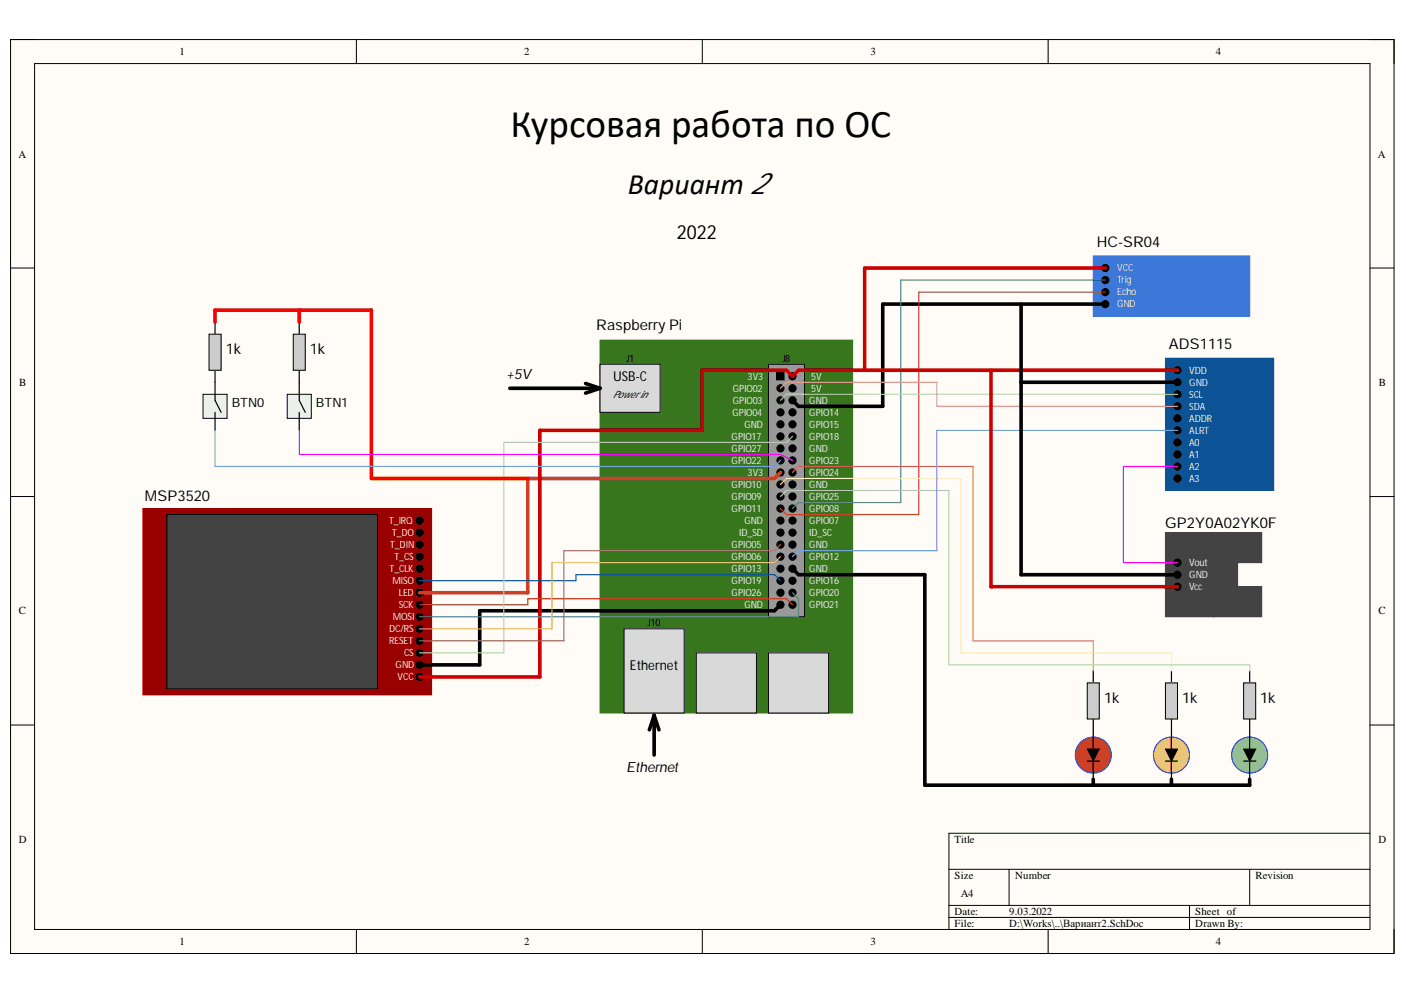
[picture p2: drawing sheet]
<svg xmlns="http://www.w3.org/2000/svg" width="297mm" height="210mm" viewBox="0 0 297 210" stroke-linecap="round" stroke-linejoin="round" font-family="sans-serif">
<path d="M2.2 8.4h292.3v192.9h-292.3z" fill-rule="evenodd" fill="#fffcf8"/>
<path d="M2.2 8.4h292.3v192.9h-292.3z" fill="none" stroke="#000" stroke-width=".21"/>
<path d="M7.3 13.4h282.1v182.9h-282.1z" fill-rule="evenodd" fill="#fffcf8"/>
<g fill="none" stroke="#000" stroke-width=".21">
<path d="M2.2 8.3h5.1M7.3 13.4h282.1v182.9h-282.1zM75.3 8.3v5.1M148.4 8.3v5.1M221.4 8.4v5M289.4 8.4h5.1v5M2.2 56.6h5.1M289.4 56.6h5.1M2.2 104.9h5.1M289.4 104.9h5.1M2.2 153.1h5.1M289.4 153.1h5.1"/>
<path d="M289.4 176h-88.9v20.3M75.3 196.3v5M148.4 196.3v5M200.5 183.6h88.9M200.5 191.2h88.9M200.5 193.7h88.9M213.2 183.6v7.6M221.4 196.3v5M251.3 191.2v5.1M264 183.6v7.6M294.5 196.3v5"/>
</g>
<path d="M126.8 71.8h53.3v78.8h-53.3z" fill-rule="evenodd" fill="#38761d"/>
<path d="M126.8 71.8h53.3v78.8h-53.3z" fill="none" stroke="#38761d" stroke-width=".21"/>
<path d="M162.3 76.9h7.7v53.3h-7.7z" fill-rule="evenodd" fill="#999"/>
<g fill="none" stroke="#000" stroke-width=".21">
<path d="M162.3 76.9h7.7v53.3h-7.7zM164.1 78.7h1.5v1.5h-1.5z"/>
<circle cx="167.4" cy="79.5" r=".76"/>
<circle cx="164.9" cy="84.5" r=".76"/>
<circle cx="164.9" cy="94.7" r=".76"/>
<circle cx="164.9" cy="87.1" r=".76"/>
<circle cx="164.9" cy="92.2" r=".76"/>
<circle cx="164.9" cy="99.8" r=".76"/>
<circle cx="164.9" cy="97.2" r=".76"/>
<circle cx="164.9" cy="82" r=".76"/>
<circle cx="164.9" cy="89.6" r=".76"/>
<circle cx="167.4" cy="84.5" r=".76"/>
<circle cx="167.4" cy="94.7" r=".76"/>
<circle cx="167.4" cy="87.1" r=".76"/>
<circle cx="167.4" cy="92.2" r=".76"/>
<circle cx="167.4" cy="99.8" r=".76"/>
<circle cx="167.4" cy="97.2" r=".76"/>
<circle cx="167.4" cy="82" r=".76"/>
<circle cx="167.4" cy="89.6" r=".76"/>
<circle cx="164.9" cy="112.5" r=".76"/>
<circle cx="164.9" cy="117.5" r=".76"/>
<circle cx="164.9" cy="102.3" r=".76"/>
<circle cx="164.9" cy="109.9" r=".76"/>
<circle cx="164.9" cy="107.4" r=".76"/>
<circle cx="164.9" cy="115" r=".76"/>
<circle cx="164.9" cy="104.8" r=".76"/>
<circle cx="167.4" cy="112.5" r=".76"/>
<circle cx="167.4" cy="117.5" r=".76"/>
<circle cx="167.4" cy="102.3" r=".76"/>
<circle cx="167.4" cy="109.9" r=".76"/>
<circle cx="167.4" cy="107.4" r=".76"/>
<circle cx="167.4" cy="115" r=".76"/>
<circle cx="167.4" cy="104.8" r=".76"/>
<circle cx="164.9" cy="120.1" r=".76"/>
<circle cx="164.9" cy="127.7" r=".76"/>
<circle cx="164.9" cy="125.2" r=".76"/>
<circle cx="164.9" cy="122.6" r=".76"/>
<circle cx="167.4" cy="120.1" r=".76"/>
<circle cx="167.4" cy="127.7" r=".76"/>
<circle cx="167.4" cy="125.2" r=".76"/>
<circle cx="167.4" cy="122.6" r=".76"/>
</g>
<g fill="#000">
<circle cx="167.4" cy="79.5" r=".76"/>
<circle cx="164.9" cy="84.5" r=".76"/>
<circle cx="164.9" cy="94.7" r=".76"/>
<circle cx="164.9" cy="87.1" r=".76"/>
<circle cx="164.9" cy="92.2" r=".76"/>
<circle cx="164.9" cy="99.8" r=".76"/>
<circle cx="164.9" cy="97.2" r=".76"/>
<circle cx="164.9" cy="82" r=".76"/>
<circle cx="164.9" cy="89.6" r=".76"/>
<circle cx="167.4" cy="84.5" r=".76"/>
<circle cx="167.4" cy="94.7" r=".76"/>
<circle cx="167.4" cy="87.1" r=".76"/>
<circle cx="167.4" cy="92.2" r=".76"/>
<circle cx="167.4" cy="99.8" r=".76"/>
<circle cx="167.4" cy="97.2" r=".76"/>
<circle cx="167.4" cy="82" r=".76"/>
<circle cx="167.4" cy="89.6" r=".76"/>
<circle cx="164.9" cy="112.5" r=".76"/>
<circle cx="164.9" cy="117.5" r=".76"/>
<circle cx="164.9" cy="102.3" r=".76"/>
<circle cx="164.9" cy="109.9" r=".76"/>
<circle cx="164.9" cy="107.4" r=".76"/>
<circle cx="164.9" cy="115" r=".76"/>
<circle cx="164.9" cy="104.8" r=".76"/>
<circle cx="167.4" cy="112.5" r=".76"/>
<circle cx="167.4" cy="117.5" r=".76"/>
<circle cx="167.4" cy="102.3" r=".76"/>
<circle cx="167.4" cy="109.9" r=".76"/>
<circle cx="167.4" cy="107.4" r=".76"/>
<circle cx="167.4" cy="115" r=".76"/>
<circle cx="167.4" cy="104.8" r=".76"/>
<circle cx="164.9" cy="120.1" r=".76"/>
<circle cx="164.9" cy="127.7" r=".76"/>
<circle cx="164.9" cy="125.2" r=".76"/>
<circle cx="164.9" cy="122.6" r=".76"/>
<circle cx="167.4" cy="120.1" r=".76"/>
<circle cx="167.4" cy="127.7" r=".76"/>
<circle cx="167.4" cy="125.2" r=".76"/>
<circle cx="167.4" cy="122.6" r=".76"/>
</g>
<path d="M164.1 78.7h1.5v1.5h-1.5z" fill-rule="evenodd" fill="#000"/>
<path d="M126.8 76.9h12.7v10.2h-12.7z" fill-rule="evenodd" fill="#d9d9d9"/>
<path d="M126.8 76.9h12.7v10.2h-12.7z" fill="none" stroke="#000" stroke-width=".21"/>
<path d="M131.8 132.8h12.8v17.8h-12.8z" fill-rule="evenodd" fill="#d9d9d9"/>
<path d="M131.8 132.8h12.8v17.8h-12.8z" fill="none" stroke="#000" stroke-width=".21"/>
<path d="M147.1 137.9h12.7v12.7h-12.7z" fill-rule="evenodd" fill="#d9d9d9"/>
<path d="M147.1 137.9h12.7v12.7h-12.7z" fill="none" stroke="#000" stroke-width=".21"/>
<path d="M162.3 137.9h12.8v12.7h-12.8z" fill-rule="evenodd" fill="#d9d9d9"/>
<path d="M162.3 137.9h12.8v12.7h-12.8z" fill="none" stroke="#000" stroke-width=".21"/>
<path d="M107.7 82h19.1M123.7 81l3.1 1M126.8 82l-3.1 1M138.2 151.1v8.3M138.2 151.1l-1 3M138.2 151.1l1 3" fill="none" stroke="#000" stroke-width=".76"/>
<path d="M231 54.1h33v12.7h-33z" fill-rule="evenodd" fill="#3c78d8"/>
<path d="M231 54.1h33v12.7h-33z" fill="none" stroke="#3c78d8" stroke-width=".21"/>
<g fill="#000">
<circle cx="233.5" cy="56.6" r=".76"/>
<circle cx="233.5" cy="59.1" r=".77"/>
<circle cx="233.5" cy="61.7" r=".76"/>
<circle cx="233.5" cy="64.2" r=".76"/>
</g>
<g fill="none" stroke="#000" stroke-width=".21">
<circle cx="233.5" cy="56.6" r=".76"/>
<circle cx="233.5" cy="59.1" r=".77"/>
<circle cx="233.5" cy="61.7" r=".76"/>
<circle cx="233.5" cy="64.2" r=".76"/>
</g>
<path d="M30.2 107.4h61v39.4h-61z" fill-rule="evenodd" fill="#900"/>
<path d="M30.2 107.4h61v39.4h-61z" fill="none" stroke="#900" stroke-width=".21"/>
<path d="M35.3 108.7h44.4v36.8h-44.4z" fill-rule="evenodd" fill="#434343"/>
<g fill="none" stroke="#000" stroke-width=".21">
<path d="M35.3 108.7h44.4v36.8h-44.4z"/>
<circle cx="88.6" cy="112.5" r=".76"/>
<circle cx="88.6" cy="117.5" r=".76"/>
<circle cx="88.6" cy="109.9" r=".76"/>
<circle cx="88.6" cy="115" r=".76"/>
<circle cx="88.6" cy="135.3" r=".76"/>
<circle cx="88.6" cy="120.1" r=".76"/>
<circle cx="88.6" cy="127.7" r=".76"/>
<circle cx="88.6" cy="132.8" r=".76"/>
<circle cx="88.6" cy="125.2" r=".76"/>
<circle cx="88.6" cy="130.2" r=".76"/>
<circle cx="88.6" cy="122.6" r=".76"/>
<circle cx="88.6" cy="137.9" r=".76"/>
<circle cx="88.6" cy="140.4" r=".76"/>
<circle cx="88.6" cy="142.9" r=".76"/>
</g>
<g fill="#000">
<circle cx="88.6" cy="112.5" r=".76"/>
<circle cx="88.6" cy="117.5" r=".76"/>
<circle cx="88.6" cy="109.9" r=".76"/>
<circle cx="88.6" cy="115" r=".76"/>
<circle cx="88.6" cy="135.3" r=".76"/>
<circle cx="88.6" cy="120.1" r=".76"/>
<circle cx="88.6" cy="127.7" r=".76"/>
<circle cx="88.6" cy="132.8" r=".76"/>
<circle cx="88.6" cy="125.2" r=".76"/>
<circle cx="88.6" cy="130.2" r=".76"/>
<circle cx="88.6" cy="122.6" r=".76"/>
<circle cx="88.6" cy="137.9" r=".76"/>
<circle cx="88.6" cy="140.4" r=".76"/>
<circle cx="88.6" cy="142.9" r=".76"/>
</g>
<path d="M233.5 64.2h-47v21.6h-17.8l-1.3-1.3M164.9 127.7l-1.3 1.3h-62.3v11.4h-12.7" fill="none" stroke="#000" stroke-width=".76"/>
<path d="M233.5 56.6h-50.8v21.6h-14l-1.3 1.3-1.2-1.3h-17.8v12.7h-34.3v52h-25.5" fill="none" stroke="#c00" stroke-width=".76"/>
<path d="M233.5 59.1h-43.2v47h-21.6l-1.3 1.3M167.4 125.2l1.3 1.2v3.8h-80.1" fill="none" stroke="#45818e" stroke-width=".25"/>
<path d="M233.5 61.7h-39.4v47h-27.9l-1.3-1.3M88.6 127.7h22.9v-1.3h54.7l1.2 1.3" fill="none" stroke="#b45f06" stroke-width=".25"/>
<path d="M164.9 99.8l-1.3 1.2h-52.1v24.2h-22.9" fill="none" stroke="#cc4125" stroke-width=".76"/>
<path d="M88.6 122.6h33.1v-1.2h41.9l1.3 1.2" fill="none" stroke="#0b5394" stroke-width=".25"/>
<path d="M167.4 92.2l-1.2 1.2h-59.8v44.5h-17.8" fill="none" stroke="#b6d7a8" stroke-width=".25"/>
<path d="M164.9 115l-1.3 1.3h-44.5v19h-30.5" fill="none" stroke="#a64d79" stroke-width=".25"/>
<path d="M164.9 117.5l-1.3 1.3h-47v14h-28" fill="none" stroke="#f1c232" stroke-width=".25"/>
<path d="M231 141.7v2.5M231 151.8v2.6" fill="none" stroke="#000" stroke-width=".25"/>
<path d="M229.7 144.2h2.5v7.6h-2.5z" fill-rule="evenodd" fill="#ccc"/>
<path d="M229.7 144.2h2.5v7.6h-2.5z" fill="none" stroke="#000" stroke-width=".21"/>
<path d="M247.5 141.7v2.5M247.5 151.8v2.6" fill="none" stroke="#000" stroke-width=".25"/>
<path d="M246.2 144.2h2.6v7.6h-2.6z" fill-rule="evenodd" fill="#ccc"/>
<path d="M246.2 144.2h2.6v7.6h-2.6z" fill="none" stroke="#000" stroke-width=".21"/>
<path d="M264 141.7v2.5M264 151.8v2.6" fill="none" stroke="#000" stroke-width=".25"/>
<path d="M262.7 144.2h2.6v7.6h-2.6z" fill-rule="evenodd" fill="#ccc"/>
<path d="M262.7 144.2h2.6v7.6h-2.6z" fill="none" stroke="#000" stroke-width=".21"/>
<circle cx="231" cy="159.4" r="3.8" fill="#cc4125"/>
<circle cx="231" cy="159.4" r="3.8" fill="none" stroke="#00f" stroke-width=".21"/>
<path d="M229.7 158.2h2.5l-1.2 2.5z" fill="#000"/>
<path d="M229.7 158.2h2.5l-1.2 2.5z" fill="none" stroke="#000" stroke-width=".21"/>
<path d="M231 154.4v3.8M229.7 160.7h2.5M231 160.7v3.8" fill="none" stroke="#000" stroke-width=".25"/>
<circle cx="247.5" cy="159.4" r="3.8" fill="#f1c232"/>
<circle cx="247.5" cy="159.4" r="3.8" fill="none" stroke="#00f" stroke-width=".21"/>
<path d="M246.2 158.2h2.6l-1.3 2.5z" fill="#000"/>
<path d="M246.2 158.2h2.6l-1.3 2.5z" fill="none" stroke="#000" stroke-width=".21"/>
<path d="M247.5 154.4v3.8M246.2 160.7h2.6M247.5 160.7v3.8" fill="none" stroke="#000" stroke-width=".25"/>
<circle cx="264" cy="159.4" r="3.8" fill="#93c47d"/>
<circle cx="264" cy="159.4" r="3.8" fill="none" stroke="#00f" stroke-width=".21"/>
<path d="M262.7 158.2h2.6l-1.3 2.5z" fill="#000"/>
<path d="M262.7 158.2h2.6l-1.3 2.5z" fill="none" stroke="#000" stroke-width=".21"/>
<path d="M264 154.4v3.8M262.7 160.7h2.6M264 160.7v3.8" fill="none" stroke="#000" stroke-width=".25"/>
<path d="M167.4 99.8l1.3-1.3h36.9v36.8h25.4v6.4" fill="none" stroke="#dd7e6b" stroke-width=".25"/>
<path d="M164.9 102.3l1.3-1.3h36.8v36.9h44.5v3.8" fill="none" stroke="#ffe599" stroke-width=".25"/>
<path d="M164.9 104.9l1.3-1.3h34.3v36.8h63.5v1.3" fill="none" stroke="#b6d7a8" stroke-width=".25"/>
<path d="M167.4 120.1l1.3 1.3h26.7v44.4h68.6v-1.3M231 164.5v1.3M247.5 164.5v1.3" fill="none" stroke="#000" stroke-width=".76"/>
<path d="M42.9 83.3h5.1v5h-5.1z" fill-rule="evenodd" fill="#efefef"/>
<path d="M42.9 83.3h5.1v5h-5.1z" fill="none" stroke="#000" stroke-width=".21"/>
<path d="M45.4 68v2.6M45.4 78.2v6.3l1.3 2.6M45.4 87.1v3.8" fill="none" stroke="#000" stroke-width=".25"/>
<path d="M44.2 70.6h2.5v7.6h-2.5z" fill-rule="evenodd" fill="#ccc"/>
<path d="M44.2 70.6h2.5v7.6h-2.5z" fill="none" stroke="#000" stroke-width=".21"/>
<path d="M60.7 83.3h5.1v5h-5.1z" fill-rule="evenodd" fill="#efefef"/>
<path d="M60.7 83.3h5.1v5h-5.1z" fill="none" stroke="#000" stroke-width=".21"/>
<path d="M63.2 68v2.6M63.2 78.2v6.3l1.3 2.6M63.2 87.1v3.8" fill="none" stroke="#000" stroke-width=".25"/>
<path d="M62 70.6h2.5v7.6h-2.5z" fill-rule="evenodd" fill="#ccc"/>
<path d="M62 70.6h2.5v7.6h-2.5z" fill="none" stroke="#000" stroke-width=".21"/>
<path d="M45.4 68v-2.5h33.1v35.5h33M63.2 65.5v2.5" fill="none" stroke="#f00" stroke-width=".76"/>
<path d="M45.4 90.9v7.6h118.2l1.3-1.3" fill="none" stroke="#6fa8dc" stroke-width=".25"/>
<path d="M63.2 90.9v5.1h101.7l2.5 1.2" fill="none" stroke="#f0f" stroke-width=".25"/>
<path d="M246.2 75.7h22.9v27.9h-22.9z" fill-rule="evenodd" fill="#0b5394"/>
<path d="M246.2 75.7h22.9v27.9h-22.9z" fill="none" stroke="#0b5394" stroke-width=".21"/>
<g fill="#000">
<circle cx="248.8" cy="78.2" r=".76"/>
<circle cx="248.8" cy="80.7" r=".76"/>
<circle cx="248.8" cy="96" r=".76"/>
<circle cx="248.8" cy="88.3" r=".76"/>
<circle cx="248.8" cy="85.8" r=".76"/>
<circle cx="248.8" cy="93.4" r=".76"/>
<circle cx="248.8" cy="98.5" r=".76"/>
<circle cx="248.8" cy="83.3" r=".76"/>
<circle cx="248.8" cy="90.9" r=".76"/>
<circle cx="248.8" cy="101" r=".76"/>
</g>
<g fill="none" stroke="#000" stroke-width=".21">
<circle cx="248.8" cy="78.2" r=".76"/>
<circle cx="248.8" cy="80.7" r=".76"/>
<circle cx="248.8" cy="96" r=".76"/>
<circle cx="248.8" cy="88.3" r=".76"/>
<circle cx="248.8" cy="85.8" r=".76"/>
<circle cx="248.8" cy="93.4" r=".76"/>
<circle cx="248.8" cy="98.5" r=".76"/>
<circle cx="248.8" cy="83.3" r=".76"/>
<circle cx="248.8" cy="90.9" r=".76"/>
<circle cx="248.8" cy="101" r=".76"/>
</g>
<path d="M182.7 78.2h66.1" fill="none" stroke="#c00" stroke-width=".76"/>
<path d="M215.7 64.2v16.5h33.1" fill="none" stroke="#000" stroke-width=".76"/>
<path d="M166.2 83.3l-1.3 1.2M166.2 83.3h82.6" fill="none" stroke="#b6d7a8" stroke-width=".25"/>
<path d="M164.9 82l1.3-1.3h31.7v5.1h50.9" fill="none" stroke="#ea9999" stroke-width=".25"/>
<path d="M248.8 90.9h-50.9v25.4h-29.2l-1.3 1.2" fill="none" stroke="#6d9eeb" stroke-width=".25"/>
<path d="M246.2 112.5h10.2v17.7h-10.2z" fill-rule="evenodd" fill="#434343"/>
<path d="M246.2 112.5h10.2v17.7h-10.2z" fill="none" stroke="#434343" stroke-width=".21"/>
<path d="M256.4 112.5h10.2v6.3h-10.2z" fill-rule="evenodd" fill="#434343"/>
<path d="M256.4 112.5h10.2v6.3h-10.2z" fill="none" stroke="#434343" stroke-width=".21"/>
<path d="M256.4 123.9h10.2v6.3h-10.2z" fill-rule="evenodd" fill="#434343"/>
<path d="M256.4 123.9h10.2v6.3h-10.2z" fill="none" stroke="#434343" stroke-width=".21"/>
<path d="M256.4 118.8h5.1v5.1h-5.1z" fill-rule="evenodd" fill="#434343"/>
<path d="M256.4 118.8h5.1v5.1h-5.1z" fill="none" stroke="#434343" stroke-width=".21"/>
<g fill="#000">
<circle cx="248.8" cy="118.8" r=".77"/>
<circle cx="248.8" cy="121.4" r=".76"/>
<circle cx="248.8" cy="123.9" r=".76"/>
</g>
<g fill="none" stroke="#000" stroke-width=".21">
<circle cx="248.8" cy="118.8" r=".77"/>
<circle cx="248.8" cy="121.4" r=".76"/>
<circle cx="248.8" cy="123.9" r=".76"/>
</g>
<path d="M209.4 78.2v45.7h39.4" fill="none" stroke="#c00" stroke-width=".76"/>
<path d="M215.7 80.7v40.7h33.1" fill="none" stroke="#000" stroke-width=".76"/>
<path d="M248.8 98.5h-11.5v20.3h11.5" fill="none" stroke="#f0f" stroke-width=".25"/>
<text font-size="8.3" x="107.9" y="29">Курсовая работа по ОС</text>
<text font-size="6.3" x="132.7" y="41">Вариант 2</text>
<text font-size="4.1" x="143" y="50.5">2022</text>
<g font-size="3.1">
<text x="231.7" y="52.2">HC-SR04</text>
<text x="126" y="69.6">Raspberry Pi</text>
<text x="47.7" y="74.7">1k</text>
<text x="65.5" y="74.7">1k</text>
<text x="246.9" y="73.7">ADS1115</text>
<text x="30.6" y="105.7">MSP3520</text>
<text x="246.2" y="111.6">GP2Y0A02YK0F</text>
<text x="233.2" y="148.4">1k</text>
<text x="249.7" y="148.4">1k</text>
<text x="266.2" y="148.4">1k</text>
</g>
<g font-size="3">
<text x="106.9" y="80">+5V</text>
<text x="132.3" y="163.1">Ethernet</text>
</g>
<g font-size="2.9">
<text x="129.5" y="80.5">USB-C</text>
<text x="133.1" y="141.4">Ethernet</text>
</g>
<g font-size="2.7">
<text x="49" y="86">BTN0</text>
<text x="66.7" y="86">BTN1</text>
</g>
<g font-size="2.3">
<text x="37.9" y="11.7">1</text>
<text x="110.7" y="11.7">2</text>
<text x="183.9" y="11.7">3</text>
<text x="256.8" y="11.7">4</text>
<text x="3.9" y="33.3">A</text>
<text x="291.1" y="33.3">A</text>
<text x="4.1" y="81.5">B</text>
<text x="291.3" y="81.5">B</text>
<text x="4" y="129.8">C</text>
<text x="291.2" y="129.8">C</text>
<text x="4" y="178">D</text>
<text x="201.7" y="178">Title</text>
<text x="291.2" y="178">D</text>
<text x="201.7" y="185.6">Size</text>
<text x="214.5" y="185.6">Number</text>
<text x="265.2" y="185.6">Revision</text>
<text x="203" y="189.4">A4</text>
<text x="201.7" y="193.2">Date:</text>
<text x="201.7" y="195.8">File:</text>
<text x="213.2" y="193.2">9.03.2022</text>
<text x="213.2" y="195.8">D:\Works\..\Вариант2.SchDoc</text>
<text x="252.5" y="193.2">Sheet of</text>
<text x="252.5" y="195.8">Drawn By:</text>
<text x="37.9" y="199.6">1</text>
<text x="110.7" y="199.6">2</text>
<text x="183.9" y="199.6">3</text>
<text x="256.8" y="199.6">4</text>
</g>
<g font-size="2.1" fill="#efefef">
<text x="236" y="57.3">VCC</text>
<text x="236" y="59.8">Trig</text>
<text x="236" y="62.4">Echo</text>
<text x="236" y="64.9">GND</text>
<text x="154.8" y="82.8">GPIO02</text>
<text x="157.9" y="80.2">3V3</text>
<text x="171.4" y="80.2">5V</text>
<text x="171.4" y="82.8">5V</text>
<text x="251.3" y="78.9">VDD</text>
<text x="251.3" y="81.5">GND</text>
<text x="154.7" y="87.8">GPIO04</text>
<text x="154.8" y="85.3">GPIO03</text>
<text x="171" y="85.3">GND</text>
<text x="171" y="87.8">GPIO14</text>
<text x="251.3" y="84">SCL</text>
<text x="251.3" y="86.6">SDA</text>
<text x="251.3" y="89.1">ADDR</text>
<text x="154.6" y="92.9">GPIO17</text>
<text x="154.6" y="95.4">GPIO27</text>
<text x="157.3" y="90.4">GND</text>
<text x="171" y="90.4">GPIO15</text>
<text x="171" y="92.9">GPIO18</text>
<text x="171" y="95.4">GND</text>
<text x="251.3" y="91.6">ALRT</text>
<text x="251.3" y="94.2">A0</text>
<text x="154.6" y="98">GPIO22</text>
<text x="157.9" y="100.5">3V3</text>
<text x="171" y="98">GPIO23</text>
<text x="171" y="100.5">GPIO24</text>
<text x="251.3" y="96.7">A1</text>
<text x="251.3" y="99.2">A2</text>
<text x="251.3" y="101.8">A3</text>
<text x="154.6" y="105.6">GPIO09</text>
<text x="154.6" y="103">GPIO10</text>
<text x="171" y="103">GND</text>
<text x="171" y="105.6">GPIO25</text>
<text x="82.2" y="110.6">T_IRQ</text>
<text x="82.8" y="113.2">T_DO</text>
<text x="154.6" y="108.1">GPIO11</text>
<text x="156.2" y="113.2">ID_SD</text>
<text x="157.3" y="110.6">GND</text>
<text x="171" y="108.1">GPIO08</text>
<text x="171" y="110.6">GPIO07</text>
<text x="171" y="113.2">ID_SC</text>
<text x="82.4" y="115.7">T_DIN</text>
<text x="83.3" y="118.3">T_CS</text>
<text x="154.6" y="115.7">GPIO05</text>
<text x="154.6" y="118.3">GPIO06</text>
<text x="171" y="115.7">GND</text>
<text x="171" y="118.3">GPIO12</text>
<text x="251.3" y="119.5">Vout</text>
<text x="82.3" y="120.8">T_CLK</text>
<text x="82.9" y="123.3">MISO</text>
<text x="84.3" y="125.9">LED</text>
<text x="154.6" y="120.8">GPIO13</text>
<text x="154.6" y="123.3">GPIO19</text>
<text x="154.6" y="125.9">GPIO26</text>
<text x="171" y="120.8">GND</text>
<text x="171" y="123.3">GPIO16</text>
<text x="171" y="125.9">GPIO20</text>
<text x="251.3" y="122.1">GND</text>
<text x="251.3" y="124.6">Vcc</text>
<text x="83" y="130.9">MOSI</text>
<text x="84.3" y="128.4">SCK</text>
<text x="157.3" y="128.4">GND</text>
<text x="171" y="128.4">GPIO21</text>
<text x="82.2" y="136.1">RESET</text>
<text x="82.2" y="133.6">DC/RS</text>
<text x="83.6" y="141.2">GND</text>
<text x="84" y="143.7">VCC</text>
<text x="85.4" y="138.6">CS</text>
</g>
<g font-size="2.1">
<text x="132.3" y="76.4">J1</text>
<text x="165.3" y="76.4">J8</text>
<text x="129.4" y="84">Powerin</text>
<text x="136.8" y="132.2">J10</text>
</g>
</svg>
